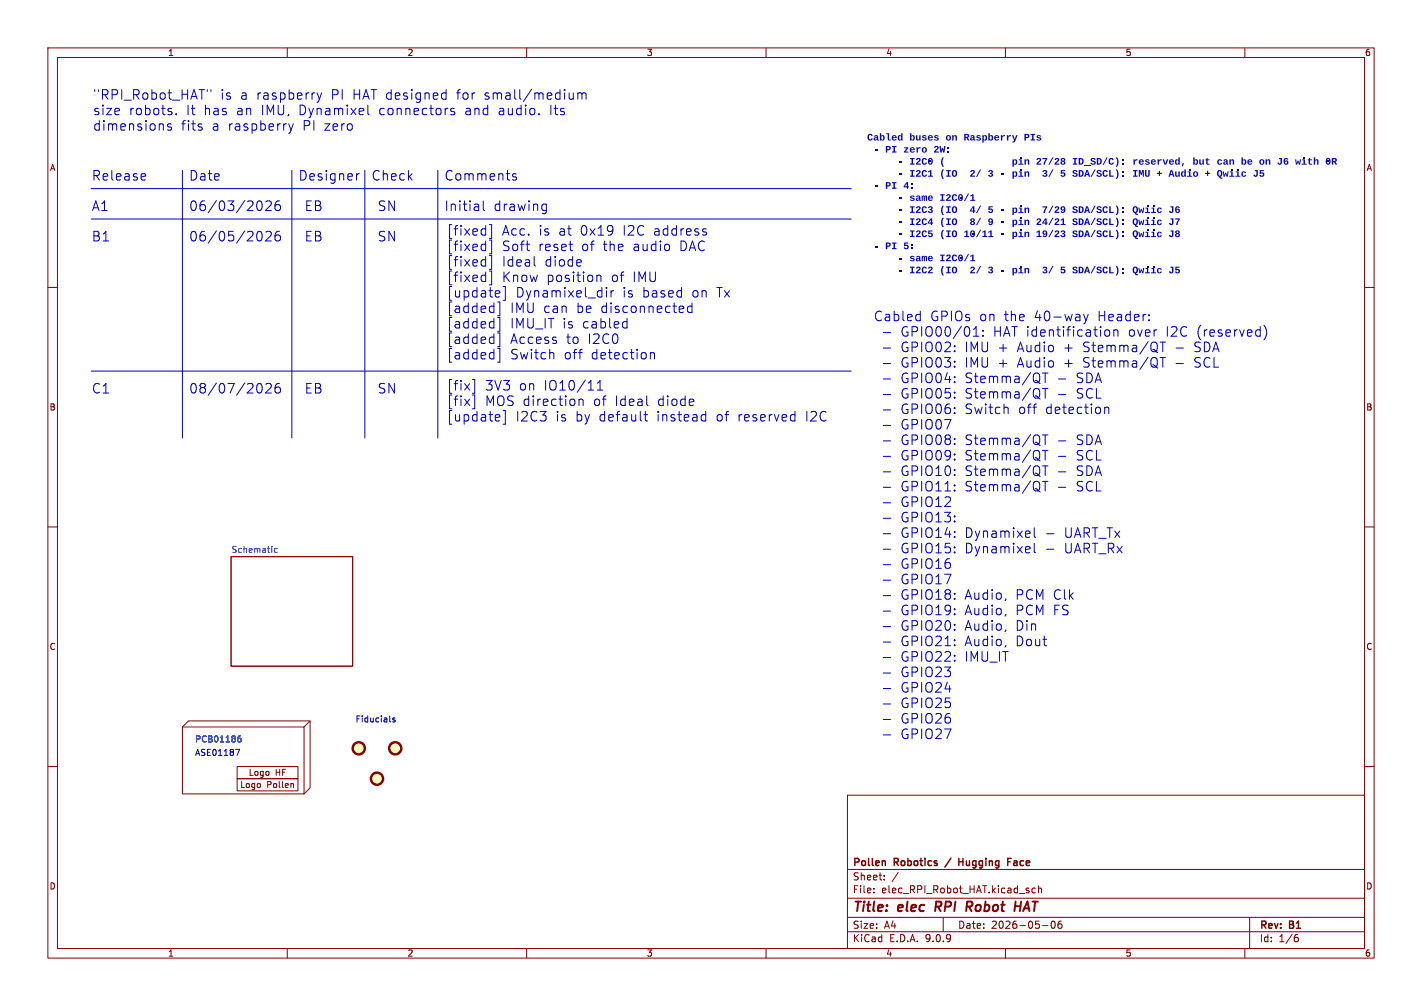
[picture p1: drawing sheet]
<svg xmlns="http://www.w3.org/2000/svg" width="297mm" height="210mm" viewBox="0 0 297 210" stroke-linecap="round" stroke-linejoin="round" font-family="sans-serif">
<g fill="none" stroke="#840000" stroke-width=".21">
<path d="M10 10h277v190h-277zM12 12h273v186h-273zM60 10v2M110 10v2M160 10v2M210 10v2M260 10v2M10 60h2M285 60h2M10 110h2M48.3 116.2h25.4v22.9h-25.4zM285 110h2"/>
<path d="M38.1 151.8h25.4v13.9h-25.4zM38.1 151.8l1.3-1.3h25.4v14l-1.3 1.2M64.8 150.5l-1.3 1.3M10 160h2M49.5 160h12.7v2.6h-12.7zM49.5 162.6h12.7v2.5h-12.7zM61.1 163.6l.2 .1v.7M177 166h108v32h-108zM285 160h2M60 198v2M110 198v2M160 198v2"/>
<path d="M177 194.5h108M177 191.5h108M177 187.5h108M177 181.5h108M182.5 186.3v.1M182.5 185.5v.1M184.7 183.6v.1M184.7 182.8v.1M187.6 182.1l-1.3 2M197 191.5v3M210 198v2M216.2 185.5l-.4-.1-.3 .3 .2 .6h.5"/>
<path d="M216.9 185.5l.2-.1 .4 .1v.9M216.9 184.9v1.5M217.7 193.2h1.2M219.7 192.4l.2-.1a.8 .8 0 0 1 .5 .7 .8 .8 0 0 1-.5 .8l-.2-.1-.2-.5zM221.7 192.3l-.5 .1a1.01 1.01 0 0 0 0 1.4l.5-.1 .1-.5-.3-.3h-.4l-.1 .3M260 198v2M261 191.5v6.5M270.6 195.7h.4l.2 .3-.1 .5-.5 .1M271 195.1l-.4 .1"/>
</g>
<path d="M195.6 188.2l-.3 2M202 188.2h.8M202.4 189.3l.5 .9M202.9 189.2l-1 .1M212 189.2h1.1M213.3 188.2l-.3 2" fill="none" stroke="#840000" stroke-width=".4"/>
<path d="M184.8 179.8l.1 .9M198.6 179.1l-1.3 1.9M200.3 179.2v1.5M200.3 179.9h.8M210.5 179.9h.5M210.5 179.2h.7M211.8 180.2v.4" fill="none" stroke="#840000" stroke-width=".3"/>
<path d="M57.9 114.5h-.3l-.3 .2 .1 .6h.5M49.7 154.2l.4-.1 .3 .2-.2 .5h-.5M50.2 153.6l-.3 .1-.2 .2" fill="none" stroke="#006464" stroke-width=".21"/>
<g fill="#ffffc2" stroke="#ffffc2" stroke-width=".21">
<circle cx="78.7" cy="162.6" r="1.27"/>
<circle cx="74.9" cy="156.2" r="1.27"/>
<circle cx="82.5" cy="156.2" r="1.27"/>
</g>
<g fill="none" stroke="#840000" stroke-width=".51">
<circle cx="74.9" cy="156.2" r="1.27"/>
<circle cx="82.5" cy="156.2" r="1.27"/>
<circle cx="78.7" cy="162.6" r="1.27"/>
</g>
<g fill="none" stroke="#0000c2" stroke-width=".21">
<path d="M43.3 18.7v.4M44.1 18.7v.4M66.2 19.4l.5 1.3M67.2 19.4l-.5 1.3M92.6 19.4l.6 .1M93.2 18.7v2M119.7 19.4v1.3M120.7 19.6a.5 .5 0 0 1 .8 .1M120.7 19.4v1.3M121.5 19.7l.3-.3 .5 .1 .1 1.2M121.5 19.7v1M19 39.4h158.8"/>
<path d="M30.1 36.3l.2 .1 .1 .3-.9 .2M30.3 37.5l-.2 .1M35.7 25.9l-.4-.1-.3 .3 .1 .3 .6 .2v.5h-.7M36.8 23.8v.2M38.1 35.6v55.8M42.1 26.6v.5M60.3 25.8l.5 1.4M60.8 27.2l-.2 .5-.3 .2M61 35.6v55.8M61.3 25.8l-.5 1.4M66.7 20.7l-.3 .6M74.5 36.3v1.3"/>
<path d="M75 36.3l-.3 .1-.2 .2M76.2 35.6v55.8M76.8 21.9v1.8l.3 .3M91.4 35.6v55.8M93.2 20.6l-.6 .1M94.9 22.7l-.5-.1-.3 .3 .1 .3 .7 .2v.5h-.8M107 36.6l.1 .2 .7 .2 .1 .2-.3 .4-.6-.1M107.8 36.4l-.5-.1-.3 .2M112.6 23.8v.2M119.7 20.5l-.5 .2M19 45.7h158.8M54.1 41.9h.2a1.26 1.26 0 0 1 0 2h-.2"/>
<path d="M54.1 48.3h.2a1.26 1.26 0 0 1 0 2h-.2M55.5 42.1l.3-.2 .7 .1a.54 .54 0 0 1 .1 .8l-1.2 1.1h1.3M55.5 48.5l.3-.2 .7 .1a.54 .54 0 0 1 .1 .7l-1.2 1.2h1.3M58.4 41.9a.79 .79 0 0 0-1 .9v.8l.2 .3h.6l.3-.1 .1-.7-.2-.3-.6-.1-.4 .4M58.4 48.3a.79 .79 0 0 0-1 .8v.8l.2 .3 .6 .1 .3-.2 .1-.7-.2-.3h-.6l-.4 .3M100.9 41.9v1.8l.3 .2M102.2 46.9h.5v2.9h-.5M102.2 50.1h.5v2.9h-.5M102.2 53.4h.5v2.8h-.5M102.2 56.6h.5v2.9M105.5 59.8v2.9h-.4M111.6 55.3l.3 .3"/>
<path d="M113.5 42.6l.6 .1M114.1 43.9h-.6M114.1 42.6v1.6a.54 .54 0 0 1-.7 .4M118.8 51h.8M119.4 52.3h.2M121.3 54.3l.1 .4-.9 .2M124.7 57.4v1.4M124.7 57.6a.5 .5 0 0 1 .8 .1v1.1M147.3 48.4l.3 .3-.3 .4M147.3 47.8h.2M19 77.5h158.8M98.7 79.2h.4v2.9h-.4"/>
<path d="M103.9 63h.5v2.9h-.5M103.9 66.3h.5v2.8h-.5M103.9 69.5h.5v2.9h-.5M103.9 72.7h.5v2.9h-.5M104.1 60.7l.2 .1 .1 .4-1 .1M104.3 61.9l-.2 .1M115.4 73.6l.3 .3v1M124.8 80l.5-.6v2M126.7 60v.2M126.7 60.7v1.3M127.6 60.7v1.3M128.2 60.7l-.4 .1-.2 .3"/>
<path d="M130.4 67.1l.6 .1M131 66.5v2M131 68.4l-.6 .1M135.8 73.6v1.3M135.8 73.8a.5 .5 0 0 1 .9 .1v1M142.7 64l.1 .4-.9 .2M144.5 63.2v2M144.5 64l-.5-.1-.4 .4v.6l.2 .2h.7M184.5 69.4h1.5M184.5 72.7h1.5M184.5 75.9h1.5M184.5 79.1h1.5"/>
<path d="M192 65.6l.2 .1M192.2 65v2M192.2 66.9l-.2 .1M203.3 70.2h1.1M203.5 68.7l.4-.5v2M205.3 70v.2M205.3 68.9v.2M218.3 77.9v2M221.1 79.1h1.5M226.3 65.6l.5 1.4M226.8 67l-.2 .4M227.3 65.6l-.5 1.4"/>
<path d="M230.8 69a.54 .54 0 0 1 .6-.2 .54 .54 0 0 1 .4 .4v.6a.54 .54 0 0 1-.5 .4 .54 .54 0 0 1-.6-.4zM232.6 69a.5 .5 0 0 1 .9 .1v1.1M232.6 68.9v1.3M240 66.8v.2M240 65.7v.2M242.3 71.4h1.1M242.3 74.6h1.1M242.9 71.4v2M242.9 74.6v2.1M264 67.9a2.3 2.3 0 0 1 0 3.1M54.1 80h.2a1.26 1.26 0 0 1 0 2h-.2M55.5 80.2l.3-.2 .7 .1a.54 .54 0 0 1 .1 .8l-1.2 1.1h1.3"/>
<path d="M58.4 80a.79 .79 0 0 0-1 .9v.8l.2 .3h.6l.3-.1 .1-.7-.2-.3-.6-.1-.4 .4M98.7 82.5h.4v2.8M104.1 86.6h.2l.1 .4-1 .2M104.3 87.8l-.2 .1M105.5 85.7v2.9h-.4M120.9 83.3v1.4M120.9 83.5a.5 .5 0 0 1 .9 .1v1.1M122.8 81.4h1.2M124.8 81.4h1.1M134.5 86.6h.8M134.8 85.9v1.7l.1 .2 .4 .1M135.2 84.6l.2 .1"/>
<path d="M146.8 86.6h.6M147.4 87.8l-.6 .1M147.4 85.9v2M165.8 86.6h.2M166 85.9v2M166 87.8l-.2 .1M184.5 82.3h1.5M184.5 85.6h1.5M184.5 88.8h1.5M184.5 92h1.5M184.5 95.3h1.5M184.5 98.5h1.5"/>
<path d="M210.5 85.1l.1 1.2M217.7 81.1h1.2M217.7 90.8h1.2M217.7 94h1.2M217.7 97.3h1.2M218.3 81.1v2M218.3 90.8v2M218.3 94v2M218.3 97.3v2M221.1 82.3h1.5M221.1 92h1.5M221.1 95.3h1.5"/>
<path d="M221.1 98.5h1.5M230.7 85v1.3M230.7 85.2a.5 .5 0 0 1 .9 .1v1M184.5 101.7h1.5M184.5 105h1.5M184.5 108.2h1.5M184.5 111.4h1.5M184.5 114.7h1.5M184.5 117.9h1.5M216 110.2v1.7l.3 .3M216 113.4v1.7l.3 .3M217.7 100.5h1.2"/>
<path d="M218.3 100.5v2M218.6 111.4h1.5M218.6 114.7h1.5M221.1 101.7h1.5M184.5 121.1h1.5M184.5 124.3h1.5M184.5 127.6h1.5M184.5 130.8h1.5M184.5 134h1.5M184.5 137.3h1.5M49.2 156.4h.9l-.6 1.3M82.5 149.9h-.3l-.2 .2 .1 .1 .4 .2v.3h-.5"/>
<path d="M184.5 140.5h1.5M184.5 143.7h1.5M184.5 147h1.5M184.5 150.2h1.5M184.5 153.4h1.5"/>
</g>
<g fill="#0000c2">
<path d="M211.4 28.2h.3l.3 .9 .2-.9h.3l-.4 1.2a.47 .47 0 0 1-.6 .4v-.3l.3-.2z"/>
<path d="M221.6 33.1a.44 .44 0 0 1 .7-.2 .44 .44 0 0 1 0 .7h-.1a.43 .43 0 0 1 .3 .7 .43 .43 0 0 1-.7 .1l-.3-.4h.3a.23 .23 0 0 0 .3 .2 .23 .23 0 0 0 .1-.4 .23 .23 0 0 0-.4 .1l-.3 .1 .3-.4-.3-.2h.3a.19 .19 0 0 0 .3 .1 .19 .19 0 0 0 0-.3 .19 .19 0 0 0-.3 .1l-.3 .1z"/>
<path d="M234.5 34.1h.3v.3h-.3z"/>
<path d="M234.5 33.3h.3v.3h-.3z"/>
<path d="M245.6 33.3h.3l.2 .1v-.5h.3v1.5h-.3v-.2l-.2 .2-.3-.1-.2-.5h.3a.25 .25 0 0 0 .2 .4 .25 .25 0 0 0 .2-.4 .25 .25 0 0 0-.2-.4 .25 .25 0 0 0-.2 .4h-.3z"/>
<path d="M247 34.1h.3l-.3 .6h-.2z"/>
<path d="M274.4 32.9h.3v.6l.3-.3 .3 .2 .1 1h-.3v-.8l-.2-.1-.2 .2v.7h-.3z"/>
<path d="M193.8 35.7l.7-.2v1.2h.4v.2h-1.1v-.2h.4v-.9l-.4 .2z"/>
<path d="M199 35.6a.65 .65 0 0 1 .9 .6 .65 .65 0 0 1-.9 .6l-.2-.6h.3a.28 .28 0 0 0 0 .4 .28 .28 0 0 0 .4 0l.1-.2a.35 .35 0 0 0 0-.5 .35 .35 0 0 0-.4-.1l-.1 .4h-.3z"/>
<path d="M202.6 40.8l.7-.3v1.2h.4v.2h-1v-.2h.4v-.9l-.5 .2z"/>
<path d="M199 43.2a.65 .65 0 0 1 .9 .6 .65 .65 0 0 1-.9 .6l-.2-.6h.3a.28 .28 0 0 0 0 .4 .28 .28 0 0 0 .4-.1l.1-.2a.35 .35 0 0 0 0-.4 .35 .35 0 0 0-.4-.1l-.1 .4h-.3z"/>
<path d="M221.6 43.2l.2-.1a.67 .67 0 0 1 .7 .7 .67 .67 0 0 1-.8 .6l-.2-.3 .5 .1 .2-.2v-.2l-.3 .2-.3-.1-.1-.4h.3a.22 .22 0 0 0 .3 .2 .22 .22 0 0 0 .1-.4 .22 .22 0 0 0-.4 .1l-.3 .1z"/>
<path d="M199 45.7a.65 .65 0 0 1 .9 .6 .65 .65 0 0 1-.9 .6l-.2-.6h.3a.28 .28 0 0 0 0 .4 .28 .28 0 0 0 .4-.1l.1-.2a.35 .35 0 0 0 0-.4 .35 .35 0 0 0-.4-.1l-.1 .4h-.3z"/>
<path d="M221.5 45.8l.7-.2v1.2h.4v.2h-1.1v-.2h.4v-1l-.4 .2z"/>
<path d="M199 48.2a.65 .65 0 0 1 .9 .6 .65 .65 0 0 1-.9 .6l-.2-.6h.3a.28 .28 0 0 0 0 .4 .28 .28 0 0 0 .4 0l.1-.2a.35 .35 0 0 0 0-.5 .35 .35 0 0 0-.4-.1l-.1 .4h-.3z"/>
<path d="M206.4 48.3l.7-.2v1.2h.3v.2h-1v-.2h.4v-.9l-.4 .2z"/>
<path d="M221.6 48.2a.44 .44 0 0 1 .7-.1 .44 .44 0 0 1 0 .7h-.1a.4 .4 0 0 1 .3 .5 .4 .4 0 0 1-.6 .2l-.4-.3 .3-.1a.23 .23 0 0 0 .3 .2 .23 .23 0 0 0 .1-.3 .23 .23 0 0 0-.3-.1v-.2a.21 .21 0 0 0 .3-.1 .21 .21 0 0 0-.1-.3 .21 .21 0 0 0-.3 .2h-.3z"/>
<path d="M202.6 53.4l.7-.3v1.2h.4v.2h-1v-.2h.4v-.9l-.5 .2z"/>
<path d="M199 55.8a.65 .65 0 0 1 .9 .6 .65 .65 0 0 1-.9 .6l-.2-.6h.3a.28 .28 0 0 0 0 .4 .28 .28 0 0 0 .4-.1l.1-.2a.35 .35 0 0 0 0-.4 .35 .35 0 0 0-.4-.1l-.1 .4h-.3z"/>
</g>
<path d="M49.7 154.2l.4-.1 .3 .2-.2 .5h-.5M50.2 153.6l-.3 .1-.2 .2" fill="none" stroke="#006464" stroke-width=".21"/>
<g font-size="2.8" fill="#0000c2">
<text x="19.3" y="21">&quot;RPI_Robot_HAT&quot;</text>
<text x="45.9" y="21">is</text>
<text x="50.1" y="21">a raspberry</text>
<text x="69.1" y="21">PI HAT designed</text>
<text x="95.5" y="21">for</text>
<text x="101.3" y="21">small/medium</text>
<text x="19.3" y="24.2">size</text>
<text x="19.3" y="27.4">dimensions</text>
<text x="26.8" y="24.2">robots.</text>
<text x="37.7" y="27.4">fits</text>
<text x="38.8" y="24.2">It</text>
<text x="42.5" y="24.2">has</text>
<text x="44.2" y="27.4">a raspberry</text>
<text x="49.3" y="24.2">an</text>
<text x="54.6" y="24.2">IMU,</text>
<text x="62.4" y="24.2">Dynamixel</text>
<text x="63.2" y="27.4">PI zero</text>
<text x="79.2" y="24.2">connectors</text>
<text x="97.2" y="24.2">and</text>
<text x="104.3" y="24.2">audio.</text>
<text x="115" y="24.2">Its</text>
<text x="19" y="37.9">Release</text>
<text x="39.4" y="37.9">Date</text>
<text x="62.2" y="37.9">Designer</text>
<text x="77.5" y="37.9">Check</text>
<text x="92.7" y="37.9">Comments</text>
<text x="19" y="44.2">A1</text>
<text x="39.4" y="44.2">06/03/2026</text>
<text x="63.5" y="44.2">EB</text>
<text x="78.7" y="44.2">SN</text>
<text x="92.7" y="44.2">Initial</text>
<text x="103" y="44.2">drawing</text>
<text x="19" y="50.6">B1</text>
<text x="39.4" y="50.6">06/05/2026</text>
<text x="63.5" y="50.6">EB</text>
<text x="78.7" y="50.6">SN</text>
<text x="93.2" y="49.3">[fixed]</text>
<text x="93.2" y="52.6">[fixed]</text>
<text x="104.7" y="49.3">Acc.</text>
<text x="104.7" y="52.6">Soft</text>
<text x="112.3" y="52.6">reset</text>
<text x="112.4" y="49.3">is</text>
<text x="116.6" y="49.3">at</text>
<text x="121.2" y="49.3">0x19</text>
<text x="121.4" y="52.6">of</text>
<text x="125.9" y="52.6">the</text>
<text x="130.1" y="49.3">I2C</text>
<text x="132.2" y="52.6">audio</text>
<text x="136.6" y="49.3">address</text>
<text x="142" y="52.6">DAC</text>
<text x="93.2" y="55.8">[fixed]</text>
<text x="93.2" y="59">[fixed]</text>
<text x="104.7" y="55.8">Ideal</text>
<text x="104.7" y="59">Know</text>
<text x="113.7" y="55.8">diode</text>
<text x="114.1" y="59">position</text>
<text x="127.6" y="59">of</text>
<text x="132.1" y="59">IMU</text>
<text x="93.2" y="62.3">[update]</text>
<text x="93.2" y="65.5">[added]</text>
<text x="106.5" y="65.5">IMU can</text>
<text x="107.6" y="62.3">Dynamixel_dir</text>
<text x="120.3" y="65.5">be</text>
<text x="125.5" y="65.5">disconnected</text>
<text x="129.9" y="62.3">is</text>
<text x="134.1" y="62.3">based</text>
<text x="144.5" y="62.3">on</text>
<text x="149.7" y="62.3">Tx</text>
<text x="93.2" y="68.7">[added]</text>
<text x="93.2" y="72">[added]</text>
<text x="106.5" y="68.7">IMU_IT is</text>
<text x="106.5" y="72">Access</text>
<text x="118.2" y="72">to</text>
<text x="121.6" y="68.7">cabled</text>
<text x="122.7" y="72">I2C0</text>
<text x="182.4" y="67.2">Cabled</text>
<text x="188" y="70.4">GPIO00/01:</text>
<text x="194.2" y="67.2">GPIOs on</text>
<text x="207.4" y="70.4">HAT identification</text>
<text x="209.7" y="67.2">the</text>
<text x="215.9" y="67.2">40-way</text>
<text x="229.3" y="67.2">Header:</text>
<text x="235.7" y="70.4">over</text>
<text x="243.6" y="70.4">I2C</text>
<text x="250" y="70.4">(reserved)</text>
<text x="93.2" y="75.2">[added]</text>
<text x="106.5" y="75.2">Switch</text>
<text x="117.7" y="75.2">off</text>
<text x="123.4" y="75.2">detection</text>
<text x="188" y="73.7">GPIO02:</text>
<text x="188" y="76.9">GPIO03:</text>
<text x="201.5" y="73.7">IMU +</text>
<text x="201.5" y="76.9">IMU +</text>
<text x="212.5" y="73.7">Audio</text>
<text x="212.5" y="76.9">Audio</text>
<text x="222.2" y="73.7">+</text>
<text x="222.2" y="76.9">+</text>
<text x="226.2" y="73.7">Stemma/QT</text>
<text x="226.2" y="76.9">Stemma/QT</text>
<text x="245.5" y="73.7">-</text>
<text x="245.5" y="76.9">-</text>
<text x="249.6" y="73.7">SDA</text>
<text x="249.6" y="76.9">SCL</text>
<text x="19" y="82.3">C1</text>
<text x="39.4" y="82.3">08/07/2026</text>
<text x="63.5" y="82.3">EB</text>
<text x="78.7" y="82.3">SN</text>
<text x="93.2" y="81.7">[fix]</text>
<text x="101.2" y="81.7">3V3</text>
<text x="108.3" y="81.7">on</text>
<text x="113.5" y="81.7">IO10/11</text>
<text x="188" y="80.1">GPIO04:</text>
<text x="188" y="83.4">GPIO05:</text>
<text x="201.5" y="80.1">Stemma/QT</text>
<text x="201.5" y="83.4">Stemma/QT</text>
<text x="224.8" y="80.1">SDA</text>
<text x="224.8" y="83.4">SCL</text>
<text x="93.2" y="84.9">[fix]</text>
<text x="93.2" y="88.1">[update]</text>
<text x="101.2" y="84.9">MOS direction</text>
<text x="107.6" y="88.1">I2C3</text>
<text x="116" y="88.1">is</text>
<text x="120.1" y="88.1">by</text>
<text x="123.9" y="84.9">of</text>
<text x="125.1" y="88.1">default</text>
<text x="128.4" y="84.9">Ideal</text>
<text x="137.2" y="88.1">instead</text>
<text x="137.4" y="84.9">diode</text>
<text x="149.6" y="88.1">of</text>
<text x="154.2" y="88.1">reserved</text>
<text x="168.4" y="88.1">I2C</text>
<text x="188" y="86.6">GPIO06:</text>
<text x="188" y="89.8">GPIO07</text>
<text x="201.5" y="86.6">Switch</text>
<text x="212.7" y="86.6">off</text>
<text x="218.4" y="86.6">detection</text>
<text x="188" y="93.1">GPIO08:</text>
<text x="201.5" y="93.1">Stemma/QT</text>
<text x="224.8" y="93.1">SDA</text>
<text x="188" y="96.3">GPIO09:</text>
<text x="188" y="99.5">GPIO10:</text>
<text x="201.5" y="96.3">Stemma/QT</text>
<text x="201.5" y="99.5">Stemma/QT</text>
<text x="224.8" y="96.3">SCL</text>
<text x="224.8" y="99.5">SDA</text>
<text x="188" y="102.7">GPIO11:</text>
<text x="188" y="106">GPIO12</text>
<text x="201.5" y="102.7">Stemma/QT</text>
<text x="224.8" y="102.7">SCL</text>
<text x="188" y="109.2">GPIO13:</text>
<text x="188" y="112.4">GPIO14:</text>
<text x="201.5" y="112.4">Dynamixel</text>
<text x="222.3" y="112.4">UART_Tx</text>
<text x="188" y="115.7">GPIO15:</text>
<text x="188" y="118.9">GPIO16</text>
<text x="201.5" y="115.7">Dynamixel</text>
<text x="222.3" y="115.7">UART_Rx</text>
<text x="188" y="122.1">GPIO17</text>
<text x="188" y="125.4">GPIO18:</text>
<text x="201.5" y="125.4">Audio,</text>
<text x="212.1" y="125.4">PCM Clk</text>
<text x="188" y="128.6">GPIO19:</text>
<text x="188" y="131.8">GPIO20:</text>
<text x="201.5" y="128.6">Audio,</text>
<text x="201.5" y="131.8">Audio,</text>
<text x="212.1" y="128.6">PCM FS</text>
<text x="212.1" y="131.8">Din</text>
<text x="188" y="135.1">GPIO21:</text>
<text x="201.5" y="135.1">Audio,</text>
<text x="212.1" y="135.1">Dout</text>
<text x="188" y="138.3">GPIO22:</text>
<text x="188" y="141.5">GPIO23</text>
<text x="201.5" y="138.3">IMU_IT</text>
<text x="188" y="144.7">GPIO24</text>
<text x="188" y="148">GPIO25</text>
<text x="188" y="151.2">GPIO26</text>
<text x="188" y="154.4">GPIO27</text>
</g>
<g font-size="2.8" fill="#840000">
<text x="178" y="190.9">Title:</text>
<text x="187.7" y="190.9">elec</text>
<text x="196.2" y="190.9">RPI</text>
<text x="203.4" y="190.9">Robot</text>
<text x="214.3" y="190.9">HAT</text>
</g>
<g font-size="2.1" fill="#0000c2">
<text x="181.1" y="29.6">Cabled</text>
<text x="189.9" y="29.6">buses</text>
<text x="197.5" y="29.6">on Raspberry</text>
<text x="213.8" y="29.6">PIs</text>
<text x="182.4" y="32.1">-</text>
<text x="184.9" y="32.1">PI</text>
<text x="187.4" y="34.6">-</text>
<text x="188.7" y="32.1">zero</text>
<text x="189.9" y="34.6">I2C0</text>
<text x="194.9" y="32.1">2W:</text>
<text x="196.2" y="34.6">(</text>
<text x="211.3" y="34.6">pin</text>
<text x="216.3" y="34.6">27/28</text>
<text x="223.9" y="34.6">ID_SD/C):</text>
<text x="236.5" y="34.6">reserved,</text>
<text x="249.1" y="34.6">but</text>
<text x="254.1" y="34.6">can be on J6 with</text>
<text x="276.8" y="34.6">0R</text>
<text x="182.4" y="39.7">-</text>
<text x="184.9" y="39.7">PI</text>
<text x="187.4" y="37.1">-</text>
<text x="188.7" y="39.7">4:</text>
<text x="189.9" y="37.1">I2C1</text>
<text x="196.2" y="37.1">(IO</text>
<text x="202.5" y="37.1">2/</text>
<text x="206.3" y="37.1">3 -</text>
<text x="211.3" y="37.1">pin</text>
<text x="217.6" y="37.1">3/</text>
<text x="221.4" y="37.1">5 SDA/SCL):</text>
<text x="236.5" y="37.1">IMU + Audio</text>
<text x="251.6" y="37.1">+ Qwiic</text>
<text x="261.7" y="37.1">J5</text>
<text x="187.4" y="42.2">-</text>
<text x="187.4" y="44.7">-</text>
<text x="187.4" y="47.2">-</text>
<text x="189.9" y="42.2">same I2C0/1</text>
<text x="189.9" y="44.7">I2C3</text>
<text x="189.9" y="47.2">I2C4</text>
<text x="196.2" y="44.7">(IO</text>
<text x="196.2" y="47.2">(IO</text>
<text x="202.5" y="44.7">4/</text>
<text x="202.5" y="47.2">8/</text>
<text x="206.3" y="44.7">5 -</text>
<text x="206.3" y="47.2">9 -</text>
<text x="211.3" y="44.7">pin</text>
<text x="211.3" y="47.2">pin</text>
<text x="216.3" y="47.2">24/21</text>
<text x="217.6" y="44.7">7/29</text>
<text x="223.9" y="44.7">SDA/SCL):</text>
<text x="223.9" y="47.2">SDA/SCL):</text>
<text x="236.5" y="44.7">Qwiic</text>
<text x="236.5" y="47.2">Qwiic</text>
<text x="244" y="44.7">J6</text>
<text x="244" y="47.2">J7</text>
<text x="182.4" y="52.3">-</text>
<text x="184.9" y="52.3">PI</text>
<text x="187.4" y="49.7">-</text>
<text x="188.7" y="52.3">5:</text>
<text x="189.9" y="49.7">I2C5</text>
<text x="196.2" y="49.7">(IO</text>
<text x="201.2" y="49.7">10/11</text>
<text x="208.8" y="49.7">-</text>
<text x="211.3" y="49.7">pin</text>
<text x="216.3" y="49.7">19/23</text>
<text x="223.9" y="49.7">SDA/SCL):</text>
<text x="236.5" y="49.7">Qwiic</text>
<text x="244" y="49.7">J8</text>
<text x="187.4" y="54.8">-</text>
<text x="187.4" y="57.3">-</text>
<text x="189.9" y="54.8">same I2C0/1</text>
<text x="189.9" y="57.3">I2C2</text>
<text x="196.2" y="57.3">(IO</text>
<text x="202.5" y="57.3">2/</text>
<text x="206.3" y="57.3">3 -</text>
<text x="211.3" y="57.3">pin</text>
<text x="217.6" y="57.3">3/</text>
<text x="221.4" y="57.3">5 SDA/SCL):</text>
<text x="236.5" y="57.3">Qwiic</text>
<text x="244" y="57.3">J5</text>
</g>
<g font-size="2.1" fill="#840000">
<text x="178" y="184">Sheet:</text>
<text x="178" y="181.2">Pollen</text>
<text x="186.8" y="181.2">Robotics</text>
<text x="201.5" y="181.2">Hugging</text>
<text x="212.3" y="181.2">Face</text>
<text x="178" y="186.7">File:</text>
<text x="184.1" y="186.7">elec_RPI_Robot_HAT.kicad_sch</text>
<text x="178" y="196.9">KiCad</text>
<text x="178" y="194.1">Size:</text>
<text x="184.7" y="194.1">A4</text>
<text x="185.7" y="196.9">E.D.A.</text>
<text x="193.3" y="196.9">9.0.9</text>
<text x="200" y="194.1">Date:</text>
<text x="207" y="194.1">2026-05-06</text>
<text x="263" y="194.3">Rev:</text>
<text x="263" y="196.9">Id:</text>
<text x="267.1" y="196.9">1/6</text>
<text x="269.4" y="194.3">B1</text>
</g>
<g font-size="1.8" fill="#840000">
<text x="35" y="11.9">1</text>
<text x="85" y="11.9">2</text>
<text x="135" y="11.9">3</text>
<text x="185" y="11.9">4</text>
<text x="235" y="11.9">5</text>
<text x="285" y="11.9">6</text>
<text x="10.3" y="35.9">A</text>
<text x="285.3" y="35.9">A</text>
<text x="10.3" y="85.9">B</text>
<text x="285.3" y="85.9">B</text>
<text x="10.3" y="135.9">C</text>
<text x="285.3" y="135.9">C</text>
<text x="50.1" y="164.7">Logo</text>
<text x="51.8" y="162.2">Logo</text>
<text x="55.7" y="164.7">Pollen</text>
<text x="57.5" y="162.2">HF</text>
<text x="10.3" y="185.9">D</text>
<text x="285.3" y="185.9">D</text>
<text x="35" y="199.9">1</text>
<text x="85" y="199.9">2</text>
<text x="135" y="199.9">3</text>
<text x="185" y="199.9">4</text>
<text x="235" y="199.9">5</text>
<text x="285" y="199.9">6</text>
</g>
<g font-size="1.8" fill="#006464">
<text x="48.3" y="115.5">Schematic</text>
<text x="40.6" y="155.2">PCB01186</text>
</g>
<g font-size="1.8" fill="#0000c2">
<text x="74.2" y="150.9">Fiducials</text>
<text x="40.6" y="157.9">ASE01187</text>
</g>
</svg>
